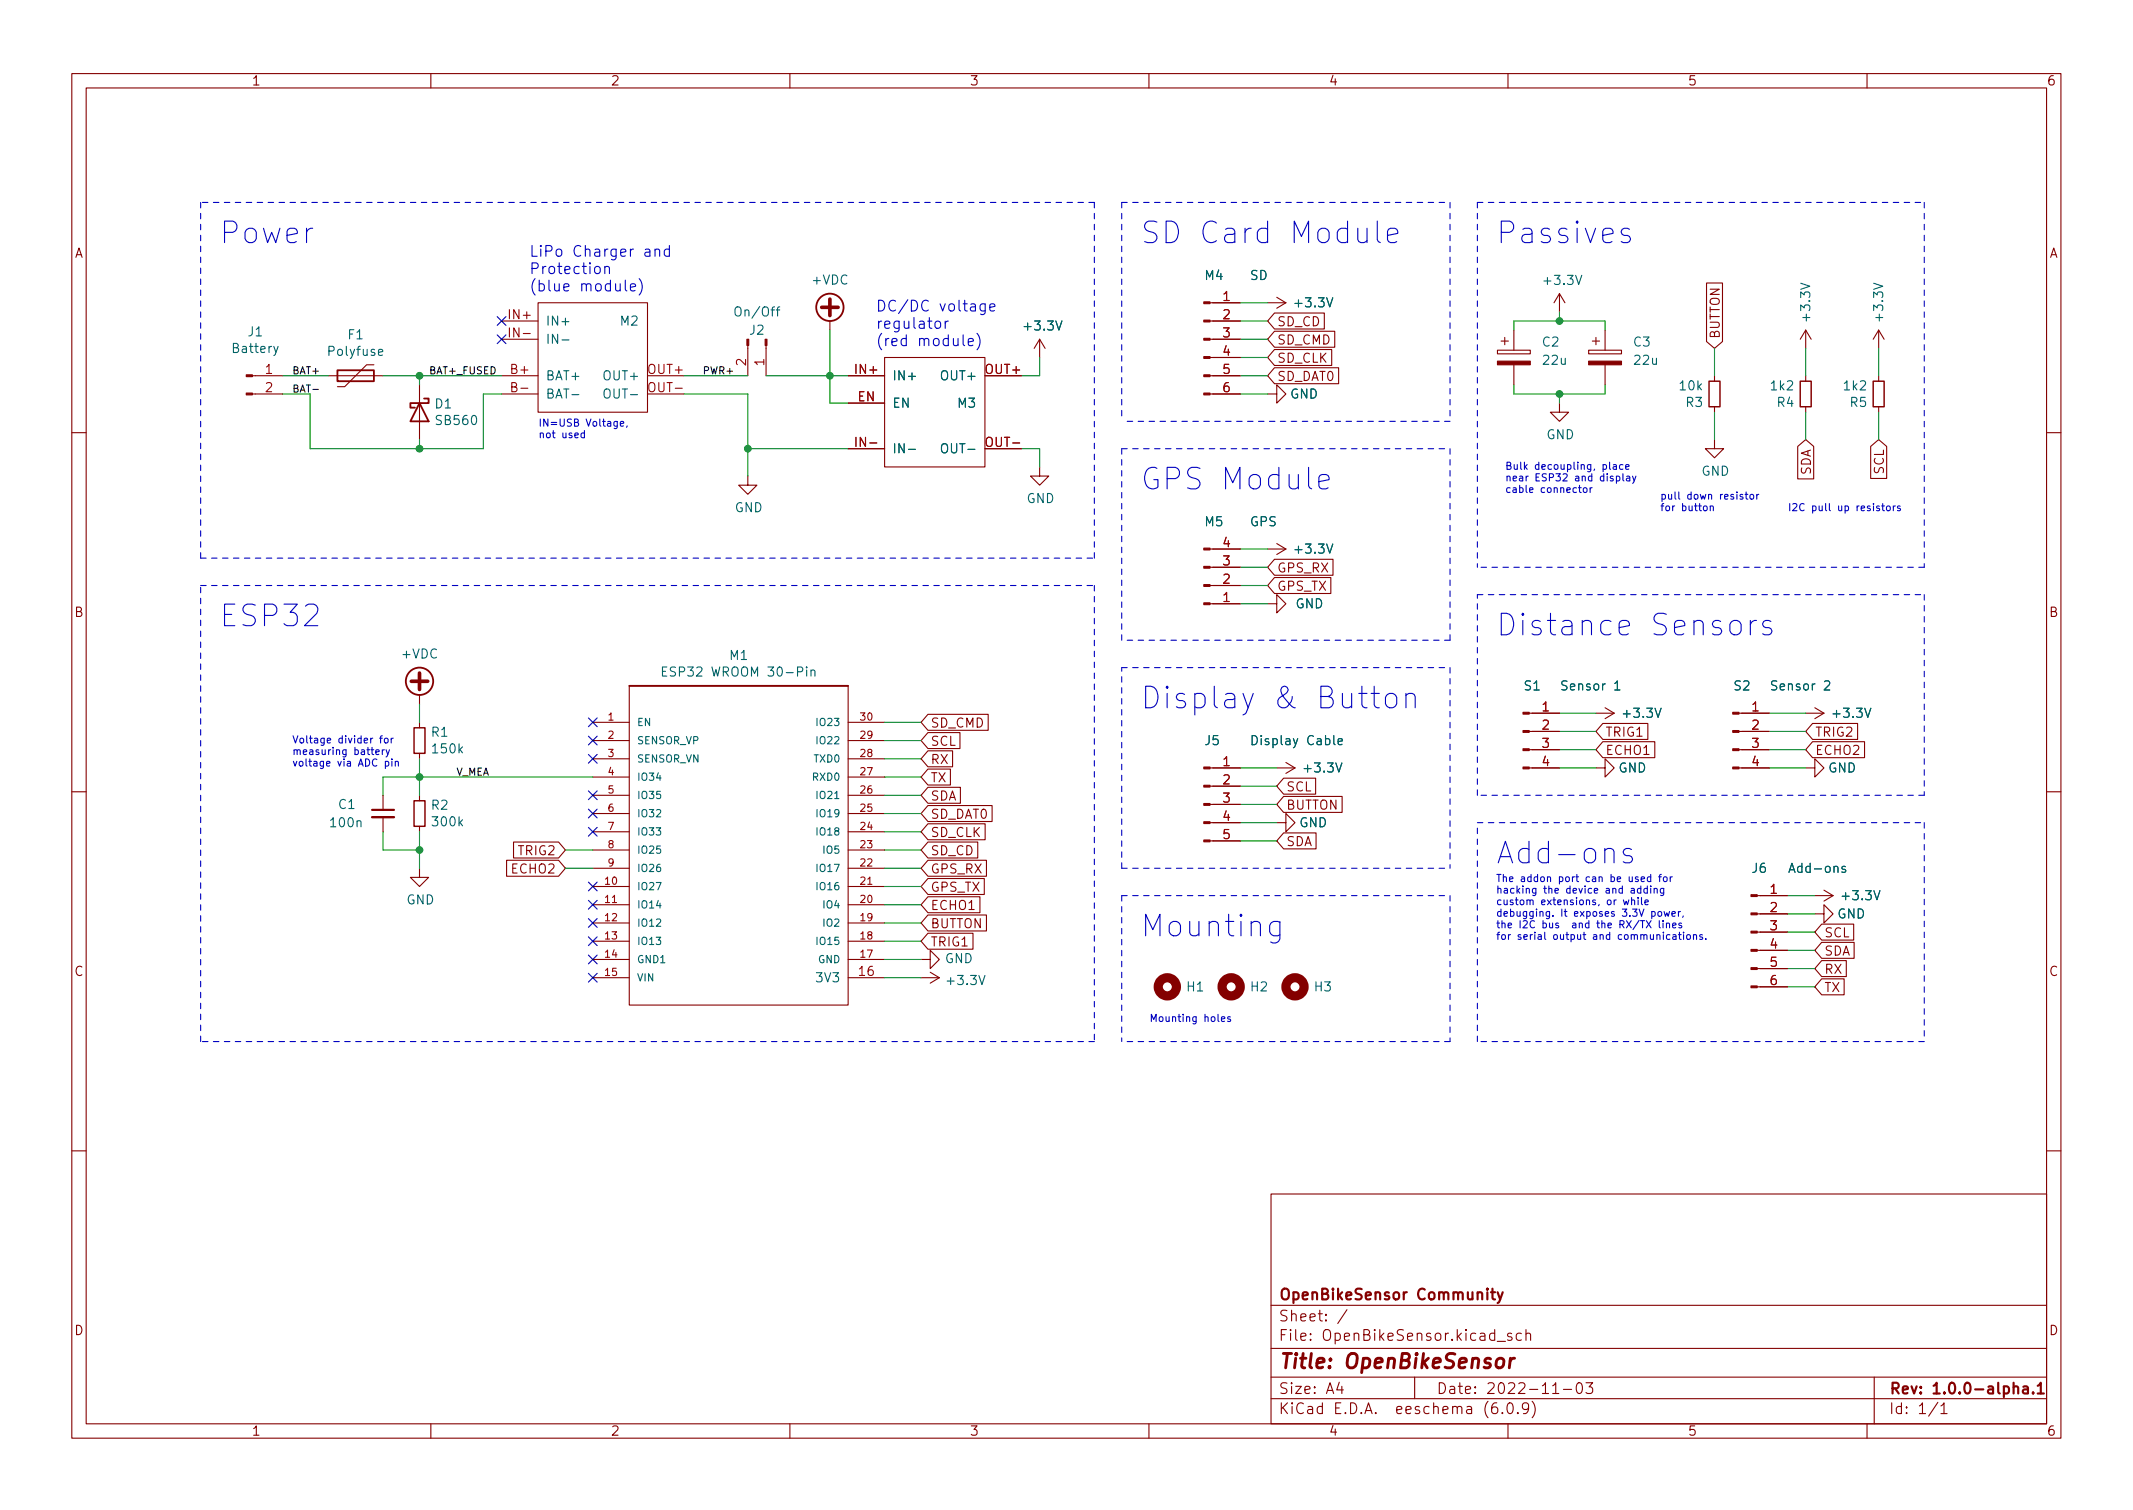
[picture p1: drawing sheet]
<svg xmlns="http://www.w3.org/2000/svg" width="297mm" height="210mm" viewBox="0 0 297 210" stroke-linecap="round" stroke-linejoin="round" font-family="sans-serif">
<g fill="none" stroke="#840000" stroke-width=".15">
<path d="M10 10.2h277v190.1h-277zM12 12.2h273v186.1h-273zM60 10.2v2M110 10.2v2M160 10.2v2M210 10.2v2M260 10.2v2M237.6 39.4h2.3v8.2l-1.1 .9-1.2-.9zM35.2 54.9h4.2M35.2 52.3h4.2M45.7 52.3h7.6M52.1 50.8h-1l-3.1 3h-1"/>
<path d="M58.4 53.6v7.6M69.8 54.9h5.1M69.8 52.3h5.1M69.8 47.2h5.1M69.8 44.7h5.1M74.9 42.2h15.3v15.2h-15.3zM90.2 54.9h5M90.2 52.3h5M104.1 48.1v4.2M106.7 48.1v4.2M115.6 44.7v1.3M118.1 52.3h5.1"/>
<path d="M118.1 56.1h5.1M123.2 49.8h14v15.2h-14zM137.2 52.3h5M144.8 47.2l-.8 1.3M144.8 47.2v2.6M144.8 47.2l.7 1.3M168.5 42.2h4.2M168.5 54.9h4.2M168.5 52.3h4.2M168.5 49.8h4.2M168.5 47.2h4.2M168.5 44.7h4.2"/>
<path d="M176.5 54.9h1.3v-1.3l1.3 1.3-1.3 1.2v-1.2M176.5 42.2h2.6M177.5 46.1h8.4v2.2h-8.4l-1-1.1zM177.5 51.2h8.9v2.2h-8.9l-1-1.1zM177.5 43.6h6.9v2.2h-6.9l-1-1.1zM177.5 48.7h8v2.2h-8l-1-1.1zM177.8 41.4l1.3 .8M179.1 42.2l-1.3 .7M208.5 48.8h4.6v.5h-4.6zM209 47.5h1.1M209.5 47v1M210.8 46v2.8"/>
<path d="M210.8 50.8v2.8M217.2 56.1v1.3h1.2l-1.2 1.3-1.3-1.3h1.3M217.2 40.9l-.8 1.3M217.2 40.9v2.5M217.2 40.9l.7 1.3M221.2 48.8h4.6v.5h-4.6zM221.7 47.5h1.1M222.2 47v1M223.5 46v2.8M223.5 50.8v2.8M238.8 52.3v.8M238.8 56.6v.8"/>
<path d="M251.5 46l-.8 1.2M251.5 46v2.5M251.5 52.3v.8M251.5 56.6v.8M251.5 46l.7 1.2M261.6 46v2.5M261.6 52.3v.8M261.6 56.6v.8M261.6 46l-.7 1.2M261.6 46l.8 1.2M10 60.2h2M104.1 66.3v1.3h1.3l-1.3 1.2-1.2-1.2h1.2"/>
<path d="M118.1 62.5h5.1M137.2 62.5h5M144.8 65v1.3h1.2l-1.2 1.3-1.3-1.3h1.3M168.5 76.4h4.2M168.5 79h4.2M176.5 76.4h2.6M177.5 77.9h8.1v2.2h-8.1l-1-1.1zM177.8 75.7l1.3 .7M179.1 76.4l-1.3 .8M238.8 61.2v1.3h1.2l-1.2 1.2-1.3-1.2h1.3M250.3 62.2l1.2-1 1.1 1v4.5h-2.3zM260.5 62.2l1.1-1 1.1 1v4.4h-2.2z"/>
<path d="M285 60.2h2M58.4 96.8v1.2M87.6 95.5h30.5v44.4h-30.5zM129.2 99.5h8.4v2.2h-8.4l-.9-1.1zM168.5 81.5h4.2M168.5 84.1h4.2M176.5 84.1h1.3v-1.3l1.3 1.3-1.3 1.2v-1.2M177.5 80.4h7.8v2.2h-7.8l-1-1.1zM213 99.3h4.2M222.2 99.3h2.6M223.5 98.5l1.3 .8M224.8 99.3l-1.3 .8"/>
<path d="M242.2 99.3h4.2M251.5 99.3h2.5M252.7 98.5l1.3 .8M254 99.3l-1.3 .8M10 110.2h2M53.3 110.7v2.1M53.3 113.8v2M58.4 100.6v.7M58.4 104.9v.8M58.4 110.7v.8M58.4 115.1v.7M70.5 119.8h7.3l.9 1.1-.9 1.1h-7.3z"/>
<path d="M71.5 117.2h6.3l.9 1.2-.9 1.1h-6.3zM82.5 100.6h5.1M82.5 103.1h5.1M82.5 118.4h5.1M82.5 115.8h5.1M82.5 113.3h5.1M82.5 110.7h5.1M82.5 108.2h5.1M82.5 105.7h5.1M118.1 100.6h5.1M118.1 103.1h5.1M118.1 118.4h5.1"/>
<path d="M118.1 115.8h5.1M118.1 113.3h5.1M118.1 110.7h5.1M118.1 108.2h5.1M118.1 105.7h5.1M129.2 112.2h9v2.2h-9l-.9-1.1zM129.2 102h4.5v2.2h-4.5l-.9-1.1zM129.2 117.2h7v2.3h-7l-.9-1.1zM129.2 109.6h4.5v2.2h-4.5l-.9-1.1zM129.2 119.8h8.2v2.2h-8.2l-.9-1.1zM129.2 107.1h3.2v2.2h-3.2l-.9-1.1zM129.2 104.5h3.5v2.3h-3.5l-.9-1.1z"/>
<path d="M129.2 114.7h8v2.2h-8l-.9-1.1zM168.5 117.1h4.2M168.5 114.5h4.2M168.5 112h4.2M168.5 109.5h4.2M168.5 106.9h4.2M177.8 114.5h1.3v-1.2l1.2 1.2-1.2 1.3v-1.3M177.8 106.9h2.5M178.8 116h4.5v2.2h-4.5l-1-1.1zM178.8 110.9h8.1v2.2h-8.1l-1-1.1zM178.8 108.4h4.4v2.2h-4.4l-1-1.1zM179.1 106.2l1.2 .7"/>
<path d="M180.3 106.9l-1.2 .8M213 106.9h4.2M213 104.4h4.2M213 101.8h4.2M222.2 106.9h1.3v-1.2l1.3 1.2-1.3 1.3v-1.3M223.2 100.7h6.3v2.3h-6.3l-1-1.2zM223.2 103.3h7.2v2.2h-7.2l-1-1.1zM242.2 106.9h4.2M242.2 104.4h4.2M242.2 101.8h4.2M251.5 106.9h1.2v-1.2l1.3 1.2-1.3 1.3v-1.3M252.4 100.7h6.3v2.3h-6.3l-.9-1.2z"/>
<path d="M252.4 103.3h7.3v2.2h-7.3l-.9-1.1zM285 110.2h2M58.4 120.9v1.3h1.3l-1.3 1.2-1.3-1.2h1.3M82.5 123.4h5.1M82.5 126h5.1M82.5 128.5h5.1M82.5 131.1h5.1M82.5 133.6h5.1M82.5 136.1h5.1M82.5 120.9h5.1M118.1 123.4h5.1M118.1 126h5.1"/>
<path d="M118.1 128.5h5.1M118.1 131.1h5.1M118.1 133.6h5.1M118.1 136.1h5.1M118.1 120.9h5.1M128.3 133.6h1.2v-1.3l1.3 1.3-1.3 1.3v-1.3M128.3 136.1h2.5M129.2 124.9h7.3v2.2h-7.3l-.9-1.1zM129.2 122.3h7.9v2.2h-7.9l-.9-1.1zM129.2 129.9h6.3v2.3h-6.3l-.9-1.1zM129.2 127.4h8.2v2.2h-8.2l-.9-1.1zM129.5 135.4l1.3 .7"/>
<path d="M130.8 136.1l-1.3 .8M244.7 137.4h4.2M244.7 134.9h4.2M244.7 132.3h4.2M244.7 129.8h4.2M244.7 127.2h4.2M244.7 124.7h4.2M252.7 127.2h1.3v-1.2l1.3 1.2-1.3 1.3v-1.3M252.7 124.7h2.6M253.7 131.2h4.5v2.2h-4.5l-1-1.1zM253.7 128.7h4.4v2.2h-4.4l-1-1.1zM253.7 133.8h3.4v2.2h-3.4l-1-1.1z"/>
<path d="M253.7 136.3h3.1v2.2h-3.1l-1-1.1zM254 123.9l1.3 .8M255.3 124.7l-1.3 .8M10 160.2h2M177 166.3h108v32h-108zM285 160.2h2M60 198.3v2M110 198.3v2M160 198.3v2M177 194.8h108M177 191.8h108M177 187.8h108"/>
<path d="M177 181.8h108M186.5 192.5l-.4 1h1M186.9 193v1M187.6 182.4l-1.3 1.9M197 191.8v3M208.4 195.3a.59 .59 0 0 0-.7 .7v.5l.2 .3h.4l.2-.1 .1-.5-.2-.2-.4-.1-.3 .3M208.5 186.8h1.1M209.2 196.7l.1 .1h-.1h-.1l.1-.1v.1M210 198.3v2M210.1 195.4a.36 .36 0 0 1 .5 .2 .77 .77 0 0 1-.4 1.2 1 1 0 0 1-.1-1.4zM210.5 185.7l-.4-.1-.2 .2 .1 .3 .5 .1 .1 .1-.1 .3h-.1h-.5M211.4 196.7v.1h-.1l.1-.1v.1"/>
<path d="M211.9 185.7l-.5-.1-.3 .3v.4l.2 .3h.1h.5M212.5 185.8a.37 .37 0 0 1 .6 0v.8M212.5 185.1v1.5M212.9 196l-.3 .3-.5-.1-.1-.2v-.4l.1-.2 .5-.1 .2 .2a.99 .99 0 0 1-.4 1.3h-.3M213.4 195.1a1.72 1.72 0 0 1 0 2.3M216.2 194h.9M217.7 193.5h1.2M219.7 192.6a.36 .36 0 0 1 .6 .2 .77 .77 0 0 1-.4 1.2 1 1 0 0 1-.2-1.4zM220.9 192.5h.9l-.5 .6a.41 .41 0 0 1 .5 .3v.3l-.2 .3h-.5l-.2-.1M260 198.3v2M261 191.8v6.5M269.9 195.3l-1.3 1.9"/>
<path d="M270.3 195.8l.4-.5v1.5M270.3 196.8h.9"/>
</g>
<path d="M51.8 112.8h3.1M207.6 179.9h.6M207.8 179.4v1.3l.1 .2h.3M208.6 179.9l.3 1M209.3 179.9l-.5 1.4-.2 .1M280.4 193.2a.37 .37 0 0 1 .7 0v.8M281.8 193.1l.1-.1 .4 .1 .1 .9M282.4 193.4l-.5 .1a.29 .29 0 0 0-.2 .2 .29 .29 0 0 0 .2 .3h.5M283.1 193.9l.1 .1h-.1v-.1v.1M283.8 193l.4-.5v1.5M283.8 194h.8" fill="none" stroke="#840000" stroke-width=".3"/>
<path d="M208.5 189.3a.52 .52 0 0 1 .5-.2 .52 .52 0 0 1 .4 .4v.6a.55 .55 0 0 1-.6 .4 .55 .55 0 0 1-.5-.4zM210.3 189.1l-.1 1.4M210.9 189.1a.59 .59 0 0 0-.6 .4" fill="none" stroke="#840000" stroke-width=".4"/>
<g fill="#840000" stroke="#840000" stroke-width=".15">
<path d="M243.8 137.3h.9v.2h-.9z"/>
<path d="M243.8 134.7h.9v.3h-.9z"/>
<path d="M243.8 132.2h.9v.3h-.9z"/>
<path d="M243.8 129.7h.9v.2h-.9z"/>
<path d="M243.8 127.1h.9v.3h-.9z"/>
<path d="M243.8 124.6h.9v.2h-.9z"/>
<path d="M167.6 76.3h.9v.3h-.9z"/>
<path d="M167.6 78.9h.9v.2h-.9z"/>
<path d="M167.6 81.4h.9v.3h-.9z"/>
<path d="M167.6 83.9h.9v.3h-.9z"/>
<path d="M167.6 117h.9v.2h-.9z"/>
<path d="M167.6 114.4h.9v.3h-.9z"/>
<path d="M167.6 111.9h.9v.2h-.9z"/>
<path d="M167.6 109.3h.9v.3h-.9z"/>
<path d="M167.6 106.8h.9v.3h-.9z"/>
<path d="M104 47.2h.3v.9h-.3z"/>
<path d="M106.6 47.2h.2v.9h-.2z"/>
<path d="M221.2 50.3h4.6v.5h-4.6z"/>
<path d="M208.5 50.3h4.6v.5h-4.6z"/>
<path d="M241.3 106.8h.9v.3h-.9z"/>
<path d="M241.3 104.3h.9v.2h-.9z"/>
<path d="M241.3 101.7h.9v.3h-.9z"/>
<path d="M241.3 99.2h.9v.2h-.9z"/>
<path d="M212.1 106.8h.9v.3h-.9z"/>
<path d="M212.1 104.3h.9v.2h-.9z"/>
<path d="M212.1 101.7h.9v.3h-.9z"/>
<path d="M212.1 99.2h.9v.2h-.9z"/>
<path d="M34.3 54.7h.9v.3h-.9z"/>
<path d="M34.3 52.2h.9v.2h-.9z"/>
<path d="M167.6 54.7h.9v.3h-.9z"/>
<path d="M167.6 52.2h.9v.2h-.9z"/>
<path d="M167.6 49.7h.9v.2h-.9z"/>
<path d="M167.6 47.1h.9v.3h-.9z"/>
<path d="M167.6 44.6h.9v.2h-.9z"/>
<path d="M167.6 42h.9v.3h-.9z"/>
</g>
<g fill="none" stroke="#006464" stroke-width=".15">
<path d="M38.7 48.2l-.4 1.2-.2 .1M52.7 49.1l.6-.2-.1-.2-.3-.1-.2 .2 .1 .6h.4M78.3 47.3h.9M79.7 54.9h.9M84.2 54.3a.43 .43 0 0 1 .5-.1 .43 .43 0 0 1 .3 .4v.4a.42 .42 0 0 1-.5 .5 .42 .42 0 0 1-.4-.5zM108.1 43.2h.5M108.6 42.7l-.3 .1v.1v1.1M126.5 62.6h1M131.2 62a.43 .43 0 0 1 .5-.2 .43 .43 0 0 1 .3 .4v.4a.42 .42 0 0 1-.5 .5 .42 .42 0 0 1-.4-.5zM92.3 93.5h.4M92.9 92.9h-.6v1.2h.6M112.9 93.4l.2-.1 .3 .1 .1 .7"/>
<path d="M112.9 93.3v.8M224.9 95.2l.3-.4v1.3M224.9 96.1h.7M254.1 94.9l.2-.1h.3l.1 .1 .1 .3-.1 .1-.7 .8h.8M186.3 103.3l.7-.2-.1-.2-.4-.1-.2 .2 .1 .6h.5M257 120.7l-.3-.1-.2 .2 .1 .2 .4 .1v.3h-.5"/>
</g>
<g fill="none" stroke="#840000" stroke-width="1.3">
<circle cx="162.6" cy="137.4" r="1.27"/>
<circle cx="171.4" cy="137.4" r="1.27"/>
<circle cx="180.3" cy="137.4" r="1.27"/>
</g>
<path d="M238 53.1h1.5v3.5h-1.5zM250.7 53.1h1.5v3.5h-1.5zM260.9 53.1h1.5v3.5h-1.5zM57.7 111.5h1.5v3.6h-1.5zM57.7 101.3h1.5v3.6h-1.5z" fill="none" stroke="#840000" stroke-width=".2"/>
<g fill="none" stroke="#840000" stroke-width=".25">
<path d="M47 51.6h5.1v1.5h-5.1zM58.4 56.1l1.3 2.6h-2.6zM59.1 55.5h.6v.6h-2.6v.7h.7M87.6 95.5h30.5"/>
<circle cx="115.6" cy="42.8" r="1.9"/>
<circle cx="58.4" cy="94.9" r="1.9"/>
</g>
<path d="M51.8 113.8h3.1" fill="none" stroke="#840000" stroke-width=".33"/>
<path d="M114.4 42.8h2.3M115.6 41.7v2.2M57.3 94.9h2.3M58.4 93.7v2.3" fill="none" stroke="#840000" stroke-width=".51"/>
<path d="M43.6 54.2h.7" fill="none" stroke="#0f0f0f" stroke-width=".15"/>
<g fill="none" stroke="#0000c2" stroke-width=".15">
<path d="M84.2 37.2a.37 .37 0 0 1 .7 .1v.8M84.2 37.1v1M87.1 39v1.3l.2 .2M89 38.8a1.72 1.72 0 0 1 0 2.3M91.2 34.8a.37 .37 0 0 1 .7 .1v.8M91.2 34.7v1M93.2 34.8l-.4-.1-.3 .3v.4l.1 .2 .2 .1 .4-.1M93.2 34.2v1.5M191.8 30.8v2.6l.1 .2 .3 .2M193.2 32.8l1.4-.3-.1-.6-.3-.1h-.5l-.3 .1-.2 .3v1.2l.2 .2 .3 .2h.5l.3-.2M226.9 31.9l-.3-.1h-.4l-.3 .1-.1 .3 .1 .4 1 .3 .2 .3-.2 .4-.3 .2h-.5l-.3-.2M81.4 60v1"/>
<path d="M86 58.7v.8l-.2 .2-.3-.1M86 58.7h-.3l-.2 .2 .1 .4h.4M86.4 59l.5-.1-.1-.2h-.3l-.1 .1v.5h.4M87.3 59.3l-.1 .2M87.8 40l.7-.1-.1-.3-.4-.1-.2 .2 .1 .7 .1 .1 .4-.1M130.3 44.9a.41 .41 0 0 1 .4-.2 .41 .41 0 0 1 .3 .3v.4a.41 .41 0 0 1-.4 .3 .41 .41 0 0 1-.4-.3zM131.6 44.7v1M132.1 44.7l-.3 .1-.2 .2M134.1 46.6v1.3l.2 .2M134.8 47.6l.8-.1-.1-.3-.4-.1-.3 .2 .1 .8h.2h.4M136.1 46.4a1.72 1.72 0 0 1 0 2.3M137.2 42.3v1.2a.41 .41 0 0 1-.6 .2"/>
<path d="M137.2 42.4l-.4-.1-.3 .3v.4l.1 .2 .2 .1 .4-.1M137.8 42.8l.8-.1-.1-.3-.4-.1-.3 .2 .1 .7 .2 .1 .4-.1M81.4 60.3h-.3l-.2 .2 .1 .4h.4M183.7 67.1l1.4-.3-.2-.6-.2-.1h-.6l-.3 .1-.1 .3v1.1l.1 .3 .3 .2h.6l.2-.2M219.8 67.9h.4M220 67.6v.8l.2 .2M220.6 68l.2-.1 .2 .2v.3l-.2 .2-.2-.1-.1-.1zM221.4 67.9v.7M221.7 67.9l-.3 .2M224.1 64.4v.8l.2 .2M224.7 64.7h.4v.7M225.1 64.9l-.3 .1-.2 .1 .2 .3 .3-.1"/>
<path d="M225.1 66.3h.3l.2 .2-.1 .4h-.4M225.1 66.3v1M226 64.7h-.3l-.2 .2 .1 .4h.4M226 66v.8l.1 .2M226.4 65l.5-.1-.1-.2h-.3l-.1 .1v.5h.4M226.5 66.3h.4l.1 .7M227 66.5l-.4 .1-.1 .1 .1 .3 .4-.1M227.3 66.3l.3 .7M227.8 66.3l-.3 .9-.2 .1M237.3 70.5l.1-.1 .3 .1v.4l-.1 .2h-.2l-.1-.1zM238.2 70.5l.1-.1 .2 .1 .1 .6M238.2 70.4v.7"/>
<path d="M242.7 68.9l-.2-.1-.2 .2 .1 .1 .3 .1v.3h-.4M243 68.8h.4M243.2 68.5v.9l.2 .1M243.7 68.9l.2-.1 .3 .1v.4l-.1 .2h-.2l-.2-.1zM244.6 68.8v.7M244.9 68.8l-.3 .2M261.7 70.5l-.2-.1-.2 .2 .1 .1 .3 .1v.3h-.4M262 70.4h.4M262.2 70.1v.9l.2 .1M262.8 70.5l.1-.1 .3 .1v.4l-.1 .2h-.2l-.1-.1zM263.7 70.4v.7M263.9 70.4l-.2 .2"/>
<path d="M264.6 70.5l-.2-.1-.2 .2 .1 .1 .3 .1v.3h-.4M190.9 96.6h1.2M191.4 95.6v2.5l.1 .3 .6 .2M193.2 96.7a.81 .81 0 0 1 1.3 .4v.9a.81 .81 0 0 1-.8 .6 .81 .81 0 0 1-.8-.6v-.9zM195.8 96.8a.74 .74 0 0 1 1.3 .2v1.6M195.8 96.6v2M241.2 86.5a.81 .81 0 0 1 1.3 .5v.8a.81 .81 0 0 1-.8 .6 .81 .81 0 0 1-.8-.6v-.8zM243.8 86.4v2M244.6 86.4a.77 .77 0 0 0-.8 .6M246.6 86.5l-.3-.1h-.4l-.3 .1-.1 .3 .1 .4 1 .3 .1 .3-.1 .4-.3 .2h-.6l-.2-.2M52.3 104.7l.5-.1v-.2h-.3l-.2 .1 .1 .5h.4M52.9 102.8h.3"/>
<path d="M53.2 102.5l-.2 .1v.9M53.2 104.4v.7M53.5 104.4l-.3 .2M53.6 102.9l.1-.1 .3 .1v.4v.1l-.3 .1-.1-.1zM53.7 106.1l.3-.1 .1 .2-.1 .4h-.3M53.7 106v1M53.8 104.4l.2 .7M54.2 104.4l-.3 .9-.1 .1M54.5 102.8v.7M54.6 105.7v.1M54.6 106v.7M54.8 102.8l-.3 .2"/>
<path d="M55 106.1l.2-.1 .2 .1 .1 .6M55 106v.7M227.2 118.3l-.3-.2h-.4l-.3 .2-.1 .3 .1 .4 1 .3 .1 .3-.1 .4-.3 .1h-.6l-.2-.1M178.2 128.3v2.4a.81 .81 0 0 1-1.2 .5M178.2 128.4l-.2-.1h-.6l-.4 .3-.2 .3v.8l.3 .5 .3 .1h.6l.2-.1M226.1 125.3l.2 .7 .2-.5 .1 .5 .2-.7M227.2 123.7h.3l.1 .7M227.2 125.4l.2-.1 .2 .1v.6M227.2 125v1M227.6 123.9l-.3 .1-.2 .1 .2 .3 .3-.1M228.1 125v.1M228.1 125.3v.7"/>
<path d="M228.5 123.7h-.3l-.2 .2 .1 .4h.4M228.5 123.4v1M228.5 122.4l.5-.1v-.2h-.3l-.2 .1 .1 .5h.4M228.6 125v.8l.1 .2M229.1 125.6l.4-.1v-.1l-.3-.1-.1 .2v.4h.4M229.3 128.2l.6 1M229.4 123.7h-.3l-.2 .2 .1 .4h.4M229.4 123.4v1M229.9 122.1h-.3l-.2 .2 .1 .4h.4M229.9 123.4v.1M229.9 121.8v1M229.9 123.7v.7"/>
<path d="M229.9 128.2l-.6 1M230 127l.3-.1 .2 .2-.1 .4h-.4M230.4 123.8l.1-.1h.2l.1 .7M230.4 123.7v.7M230.9 127l.2-.1 .3 .1v.4l-.1 .1-.2 .1-.2-.1zM231 122.1h.4M231.1 128.2v.9l.1 .1M231.4 121.8l-.3 .1v.9M231.6 128.2v.1M231.6 128.5v.7M231.7 122.2l.1-.1 .3 .1 .1 .4-.1 .1-.3 .1-.1-.1zM231.7 123.7v.8l-.2 .2h-.2"/>
<path d="M231.7 123.7h-.3l-.2 .2 .1 .4h.4M231.7 126.9l.2 .7 .2-.5 .2 .5 .2-.7M232.1 128.6l.1-.1 .3 .1v.6M232.1 128.5v.7M232.5 130.2l-.2-.1-.2 .2 .1 .5h.3M232.6 122.1v.7M232.8 127.3l.5-.1v-.2l-.3-.1-.2 .2 .1 .4h.4M232.9 122.1l-.3 .2M232.9 128.9l.5-.1v-.2l-.3-.1-.2 .2 .1 .4h.4M233 130.2h.4v.6M233.4 130.4h-.3l-.2 .2 .2 .2h.3M233.7 126.9v.7"/>
<path d="M233.7 130.1h.4M233.9 129.8v.9l.2 .1M234 126.9l-.3 .2M234.2 128.6l-.3-.1-.1 .2v.1l.4 .1v.2h-.4M234.4 127.5l-.1 .2M234.5 129.8v.1M234.5 130.1v.7M235 130.2l.2-.1 .2 .2v.3l-.2 .2h-.2l-.1-.2zM235.8 130.2l.2-.1 .2 .1 .1 .6M235.8 130.1v.7M237.1 130.2l-.3-.1-.1 .2v.1l.4 .1v.3h-.4M237.5 130.7v.1"/>
<path d="M170.1 141.9l.5-.1-.1-.2h-.3l-.1 .1v.5h.4M171.3 141.6h-.2l-.1 .1v.2h.3v.3h-.3"/>
</g>
<g fill="none" stroke="#0000c2" stroke-width=".15" stroke-dasharray=".8 .8">
<path d="M27.9 28.2v49.5M152.4 28.2h-124.5M156.2 28.2v30.5M156.2 28.2h45.7M201.9 28.2v30.5M205.7 28.2v50.8M205.7 28.2h62.3M268 28.2v50.8M201.9 58.7h-45.7M27.9 77.7h124.5M152.4 77.7v-49.5M156.2 62.5h45.7"/>
<path d="M201.9 62.5v26.6M268 79h-62.3M27.9 81.5h124.5M152.4 81.5v63.5M156.2 93h45.7M156.2 89.1v-26.6M201.9 89.1h-45.7M201.9 93v27.9M205.7 82.8h62.3M268 82.8v27.9M205.7 114.5h62.3M205.7 110.7v-27.9"/>
<path d="M268 114.5v30.5M268 110.7h-62.3M156.2 120.9h45.7M156.2 124.7h45.7M156.2 124.7v20.3M156.2 120.9v-27.9M201.9 124.7v20.3M27.9 145v-63.5M152.4 145h-124.5M201.9 145h-45.7M205.7 145v-30.5M268 145h-62.3"/>
</g>
<g fill="none" stroke="#009600" stroke-width=".15">
<path d="M39.4 54.9h3.8v7.6h24.1v-7.6h2.5M39.4 52.3h6.3M53.3 52.3h16.5M58.4 52.3v1.3M95.2 54.9h8.9v11.4M95.2 52.3h8.9M106.7 52.3h11.4M115.6 46v10.1h2.5M144.8 49.8v2.5h-2.6M172.7 54.9h3.8M172.7 52.3h3.8M172.7 44.7h3.8"/>
<path d="M172.7 47.2h3.8M172.7 42.2h3.8M172.7 49.8h3.8M210.8 53.6v1.3h12.7v-1.3M210.8 46v-1.3h12.7v1.3M217.2 43.4v1.3M217.2 54.9v1.2M238.8 48.5v3.8M238.8 57.4v3.8M251.5 48.5v3.8M251.5 57.4v3.8M261.6 48.5v3.8"/>
<path d="M261.6 57.4v3.8M58.4 61.2v1.3M104.1 62.5h14M142.2 62.5h2.6v2.5M172.7 79h3.8M172.7 76.4h3.8M58.4 98v2.6M172.7 84.1h3.8M172.7 81.5h3.8M217.2 99.3h5M246.4 99.3h5.1M53.3 115.8v2.6h5.1"/>
<path d="M58.4 105.7v5M58.4 115.8v5.1M78.7 118.4h3.8M82.5 108.2h-29.2v2.5M123.2 100.6h5.1M123.2 108.2h5.1M123.2 118.4h5.1M123.2 105.7h5.1M123.2 103.1h5.1M123.2 110.7h5.1M123.2 115.8h5.1M123.2 113.3h5.1"/>
<path d="M172.7 106.9h5.1M172.7 117.1h5.1M172.7 109.5h5.1M172.7 112h5.1M172.7 114.5h5.1M217.2 106.9h5M217.2 104.4h5M217.2 101.8h5M246.4 106.9h5.1M246.4 104.4h5.1M246.4 101.8h5.1M78.7 120.9h3.8"/>
<path d="M123.2 133.6h5.1M123.2 128.5h5.1M123.2 136.1h5.1M123.2 131.1h5.1M123.2 126h5.1M123.2 123.4h5.1M123.2 120.9h5.1M248.9 137.4h3.8M248.9 124.7h3.8M248.9 134.9h3.8M248.9 129.8h3.8M248.9 127.2h3.8"/>
<path d="M248.9 132.3h3.8"/>
</g>
<g fill="none" stroke="#000084" stroke-width=".15">
<path d="M69.2 44.1l1.3 1.2M69.2 46.6l1.3 1.2M70.5 44.1l-1.3 1.2M70.5 46.6l-1.3 1.2M81.9 100l1.3 1.2M83.2 100l-1.3 1.2M81.9 102.5l1.3 1.2M81.9 110.1l1.3 1.2M81.9 105l1.3 1.3M81.9 112.7l1.3 1.2M81.9 115.2l1.3 1.2M83.2 102.5l-1.3 1.2"/>
<path d="M83.2 110.1l-1.3 1.2M83.2 105l-1.3 1.3M83.2 112.7l-1.3 1.2M83.2 115.2l-1.3 1.2M81.9 133l1.3 1.2M81.9 125.4l1.3 1.2M81.9 127.9l1.3 1.2M81.9 135.5l1.3 1.2M81.9 130.4l1.3 1.3M81.9 122.8l1.3 1.2M83.2 133l-1.3 1.2M83.2 125.4l-1.3 1.2"/>
<path d="M83.2 127.9l-1.3 1.2M83.2 135.5l-1.3 1.2M83.2 130.4l-1.3 1.3M83.2 122.8l-1.3 1.2"/>
</g>
<g fill="#009600" stroke="#009600" stroke-width=".15">
<circle cx="58.4" cy="108.2" r=".46"/>
<circle cx="58.4" cy="118.4" r=".46"/>
<circle cx="58.4" cy="52.3" r=".46"/>
<circle cx="58.4" cy="62.5" r=".46"/>
<circle cx="217.2" cy="44.7" r=".46"/>
<circle cx="217.2" cy="54.9" r=".46"/>
<circle cx="104.1" cy="62.5" r=".46"/>
<circle cx="115.6" cy="52.3" r=".46"/>
</g>
<g font-size="4.2" fill="#0000c2">
<text x="30.5" y="33.9">Power</text>
<text x="158.7" y="33.9">SD Card Module</text>
<text x="208.3" y="33.9">Passives</text>
<text x="158.7" y="68.2">GPS Module</text>
<text x="30.5" y="87.3">ESP32</text>
<text x="208.3" y="88.5">Distance Sensors</text>
<text x="158.7" y="98.7">Display &amp; Button</text>
<text x="208.3" y="120.3">Add-ons</text>
<text x="158.7" y="130.4">Mounting</text>
</g>
<text font-size="2.8" fill="#840000" x="178" y="190.6">Title: OpenBikeSensor</text>
<g font-size="2.1" fill="#0000c2">
<text x="73.7" y="35.8">LiPo Charger and</text>
<text x="73.7" y="38.2">Protection</text>
<text x="73.7" y="40.6">(blue module)</text>
<text x="121.9" y="43.4">DC/DC voltage</text>
<text x="121.9" y="45.8">regulator</text>
<text x="121.9" y="48.2">(red module)</text>
</g>
<g font-size="2.1" fill="#840000">
<text x="178" y="184">Sheet: /</text>
<text x="178" y="181">OpenBikeSensor Community</text>
<text x="178" y="186.7">File: OpenBikeSensor.kicad_sch</text>
<text x="178" y="196.9">KiCad E.D.A. eeschema (6.0.9)</text>
<text x="178" y="194.1">Size: A4</text>
<text x="200" y="194.1">Date: 2022-11-03</text>
<text x="263" y="194.1">Rev: 1.0.0-alpha.1</text>
<text x="263" y="196.9">Id: 1/1</text>
</g>
<g font-size="1.8" fill="#840000">
<text x="35" y="11.9">1</text>
<text x="85" y="11.9">2</text>
<text x="135" y="11.9">3</text>
<text x="185" y="11.9">4</text>
<text x="235" y="11.9">5</text>
<text x="285" y="11.9">6</text>
<text x="10.3" y="35.9">A</text>
<text x="285.3" y="35.9">A</text>
<text x="177.8" y="48">SD_CMD</text>
<text x="177.8" y="45.4">SD_CD</text>
<text x="239.5" y="47.2" transform="rotate(-90 239.5 47.2)">BUTTON</text>
<text x="177.8" y="53">SD_DAT0</text>
<text x="177.8" y="50.5">SD_CLK</text>
<text x="252.2" y="66.2" transform="rotate(-90 252.2 66.2)">SDA</text>
<text x="262.3" y="66" transform="rotate(-90 262.3 66)">SCL</text>
<text x="177.8" y="82.3">GPS_TX</text>
<text x="177.8" y="79.7">GPS_RX</text>
<text x="10.3" y="85.9">B</text>
<text x="285.3" y="85.9">B</text>
<text x="129.5" y="101.3">SD_CMD</text>
<text x="129.5" y="103.8">SCL</text>
<text x="129.5" y="106.4">RX</text>
<text x="223.5" y="102.6">TRIG1</text>
<text x="223.5" y="105.1">ECHO1</text>
<text x="252.7" y="102.6">TRIG2</text>
<text x="252.7" y="105.1">ECHO2</text>
<text x="129.5" y="111.5">SDA</text>
<text x="129.5" y="108.9">TX</text>
<text x="179.1" y="112.7">BUTTON</text>
<text x="179.1" y="110.2">SCL</text>
<text x="72.3" y="119.1">TRIG2</text>
<text x="129.5" y="114">SD_DAT0</text>
<text x="129.5" y="119.1">SD_CD</text>
<text x="129.5" y="116.5">SD_CLK</text>
<text x="179.1" y="117.8">SDA</text>
<text x="71.4" y="121.6">ECHO2</text>
<text x="129.5" y="121.6">GPS_RX</text>
<text x="129.5" y="124.2">GPS_TX</text>
<text x="129.5" y="126.7">ECHO1</text>
<text x="129.5" y="131.8">TRIG1</text>
<text x="129.5" y="129.2">BUTTON</text>
<text x="254" y="130.5">SCL</text>
<text x="10.3" y="135.9">C</text>
<text x="254" y="133.1">SDA</text>
<text x="254" y="135.6">RX</text>
<text x="285.3" y="135.9">C</text>
<text x="254" y="138.1">TX</text>
<text x="10.3" y="185.9">D</text>
<text x="285.3" y="185.9">D</text>
<text x="35" y="199.9">1</text>
<text x="85" y="199.9">2</text>
<text x="135" y="199.9">3</text>
<text x="185" y="199.9">4</text>
<text x="235" y="199.9">5</text>
<text x="285" y="199.9">6</text>
</g>
<g font-size="1.8" fill="#006464">
<text x="113.2" y="39.6">+VDC</text>
<text x="167.8" y="39">M4</text>
<text x="174.1" y="39">SD</text>
<text x="215.2" y="39.7">+3.3V</text>
<text x="34.6" y="46.8">J1</text>
<text x="48.5" y="47.2">F1</text>
<text x="75.9" y="45.3">IN+</text>
<text x="75.9" y="47.9">IN-</text>
<text x="86.4" y="45.3">M2</text>
<text x="102.7" y="44.1">On/Off</text>
<text x="104.4" y="46.6">J2</text>
<text x="142.8" y="46">+3.3V</text>
<text x="180.5" y="42.8">+3.3V</text>
<text x="252.1" y="44.5" transform="rotate(-90 252.1 44.5)">+3.3V</text>
<text x="262.3" y="44.5" transform="rotate(-90 262.3 44.5)">+3.3V</text>
<text x="32.5" y="49.1">Battery</text>
<text x="45.8" y="49.5">Polyfuse</text>
<text x="75.9" y="53">BAT+</text>
<text x="84.4" y="53">OUT+</text>
<text x="124.2" y="53">IN+</text>
<text x="131.4" y="53">OUT+</text>
<text x="214.8" y="48.3">C2</text>
<text x="215" y="50.8">22u</text>
<text x="227.5" y="48.3">C3</text>
<text x="227.7" y="50.8">22u</text>
<text x="60.6" y="56.9">D1</text>
<text x="60.9" y="59.2">SB560</text>
<text x="75.9" y="55.5">BAT-</text>
<text x="84.8" y="55.5">OUT-</text>
<text x="124.2" y="56.8">EN</text>
<text x="133.4" y="56.8">M3</text>
<text x="179.6" y="55.5">GND</text>
<text x="234" y="54.4">10k</text>
<text x="234.8" y="56.7">R3</text>
<text x="246.7" y="54.4">1k2</text>
<text x="247.5" y="56.7">R4</text>
<text x="256.8" y="54.4">1k2</text>
<text x="257.7" y="56.7">R5</text>
<text x="124.2" y="63.1">IN-</text>
<text x="131.8" y="63.1">OUT-</text>
<text x="215.3" y="61.2">GND</text>
<text x="102.3" y="71.3">GND</text>
<text x="142.9" y="70">GND</text>
<text x="236.9" y="66.2">GND</text>
<text x="167.8" y="73.3">M5</text>
<text x="174.1" y="73.3">GPS</text>
<text x="180.5" y="77.1">+3.3V</text>
<text x="180.4" y="84.7">GND</text>
<text x="56" y="91.7">+VDC</text>
<text x="93.4" y="94.2">ESP32 WROOM 30-Pin</text>
<text x="101.6" y="91.9">M1</text>
<text x="212.3" y="96.1">S1</text>
<text x="217.8" y="96.1">Sensor 1</text>
<text x="226.3" y="99.9">+3.3V</text>
<text x="241.5" y="96.1">S2</text>
<text x="247" y="96.1">Sensor 2</text>
<text x="255.5" y="99.9">+3.3V</text>
<text x="60.1" y="102.6">R1</text>
<text x="60.4" y="104.9">150k</text>
<text x="167.8" y="103.8">J5</text>
<text x="174.8" y="103.8">Display Cable</text>
<text x="181.8" y="107.6">+3.3V</text>
<text x="225.4" y="107.6">GND</text>
<text x="254.6" y="107.6">GND</text>
<text x="47.2" y="112.6">C1</text>
<text x="60.1" y="112.7">R2</text>
<text x="46.2" y="115.2">100n</text>
<text x="60.4" y="115.1">300k</text>
<text x="180.9" y="115.2">GND</text>
<text x="56.6" y="125.9">GND</text>
<text x="244" y="121.5">J6</text>
<text x="249.6" y="121.5">Add-ons</text>
<text x="256.7" y="125.3">+3.3V</text>
<text x="255.8" y="127.9">GND</text>
<text x="113.9" y="136.8">3V3</text>
<text x="131.6" y="134.1">GND</text>
<text x="132.1" y="137.2">+3.3V</text>
<text x="165.3" y="138">H1</text>
<text x="174.2" y="138">H2</text>
<text x="183.1" y="138">H3</text>
</g>
<g font-size="1.8" fill="#a90000">
<text x="170.3" y="41.9">1</text>
<text x="71" y="44.4">IN+</text>
<text x="71.2" y="47">IN-</text>
<text x="170.3" y="44.4">2</text>
<text x="170.3" y="47">3</text>
<text x="37" y="52.1">1</text>
<text x="71.2" y="52.1">B+</text>
<text x="90.3" y="52.1">OUT+</text>
<text x="103.9" y="50.9" transform="rotate(-90 103.9 50.9)">2</text>
<text x="106.4" y="50.9" transform="rotate(-90 106.4 50.9)">1</text>
<text x="119.2" y="52.1">IN+</text>
<text x="137.3" y="52.1">OUT+</text>
<text x="170.3" y="49.5">4</text>
<text x="170.3" y="52.1">5</text>
<text x="37" y="54.6">2</text>
<text x="71.5" y="54.6">B-</text>
<text x="90.5" y="54.6">OUT-</text>
<text x="119.4" y="55.9">EN</text>
<text x="170.3" y="54.6">6</text>
<text x="119.5" y="62.2">IN-</text>
<text x="137.5" y="62.2">OUT-</text>
<text x="170.3" y="76.2">4</text>
<text x="170.3" y="83.8">1</text>
<text x="170.3" y="81.3">2</text>
<text x="170.3" y="78.7">3</text>
<text x="214.8" y="99.1">1</text>
<text x="214.8" y="101.6">2</text>
<text x="244" y="99.1">1</text>
<text x="244" y="101.6">2</text>
<text x="170.3" y="106.7">1</text>
<text x="214.8" y="104.1">3</text>
<text x="214.8" y="106.7">4</text>
<text x="244" y="104.1">3</text>
<text x="244" y="106.7">4</text>
<text x="170.3" y="109.2">2</text>
<text x="170.3" y="111.8">3</text>
<text x="170.3" y="114.3">4</text>
<text x="170.3" y="116.8">5</text>
<text x="246.5" y="124.5">1</text>
<text x="246.5" y="127">2</text>
<text x="246.5" y="129.5">3</text>
<text x="119.7" y="135.9">16</text>
<text x="246.5" y="132.1">4</text>
<text x="246.5" y="134.6">5</text>
<text x="246.5" y="137.2">6</text>
</g>
<g font-size="1.4" fill="#0f0f0f">
<text x="40.6" y="52.1">BAT+</text>
<text x="59.7" y="52.1">BAT+_FUSED</text>
<text x="97.8" y="52.1">PWR+</text>
<text x="40.6" y="54.7">BAT-</text>
<text x="63.5" y="108">V_MEA</text>
</g>
<g font-size="1.4" fill="#0000c2">
<text x="74.9" y="59.4">IN=USB Voltage,</text>
<text x="74.9" y="61">not used</text>
<text x="209.5" y="65.4">Bulk decoupling, place</text>
<text x="209.5" y="67">near ESP32 and display</text>
<text x="209.5" y="68.6">cable connector</text>
<text x="231.1" y="69.6">pull down resistor</text>
<text x="231.1" y="71.2">for button</text>
<text x="248.9" y="71.2">I2C pull up resistors</text>
<text x="40.6" y="103.5">Voltage divider for</text>
<text x="40.6" y="105.1">measuring battery</text>
<text x="40.6" y="106.7">voltage via ADC pin</text>
<text x="208.3" y="122.8">The addon port can be used for</text>
<text x="208.3" y="124.4">hacking the device and adding</text>
<text x="208.3" y="126">custom extensions, or while</text>
<text x="208.3" y="127.6">debugging. It exposes 3.3V power,</text>
<text x="208.3" y="129.2">the I2C bus and the RX/TX lines</text>
<text x="208.3" y="130.9">for serial output and communications.</text>
<text x="160" y="142.3">Mounting holes</text>
</g>
<g font-size="1.4" fill="#a90000">
<text x="84.7" y="100.3">1</text>
<text x="119.9" y="100.3">30</text>
<text x="84.7" y="102.9">2</text>
<text x="84.7" y="105.4">3</text>
<text x="84.7" y="107.9">4</text>
<text x="119.9" y="107.9">27</text>
<text x="119.9" y="105.4">28</text>
<text x="119.9" y="102.9">29</text>
<text x="84.7" y="110.5">5</text>
<text x="84.7" y="113">6</text>
<text x="119.9" y="113">25</text>
<text x="119.9" y="110.5">26</text>
<text x="84.7" y="115.6">7</text>
<text x="84.7" y="118.1">8</text>
<text x="119.9" y="118.1">23</text>
<text x="119.9" y="115.6">24</text>
<text x="84.3" y="123.2">10</text>
<text x="84.3" y="125.7">11</text>
<text x="84.7" y="120.6">9</text>
<text x="119.9" y="125.7">20</text>
<text x="119.9" y="123.2">21</text>
<text x="119.9" y="120.6">22</text>
<text x="84.3" y="128.3">12</text>
<text x="84.3" y="130.8">13</text>
<text x="119.9" y="130.8">18</text>
<text x="119.9" y="128.3">19</text>
<text x="84.3" y="133.3">14</text>
<text x="84.3" y="135.9">15</text>
<text x="119.9" y="133.3">17</text>
</g>
<g font-size="1.4" fill="#006464">
<text x="88.6" y="101.1">EN</text>
<text x="114" y="101.1">IO23</text>
<text x="88.6" y="103.6">SENSOR_VP</text>
<text x="88.6" y="106.2">SENSOR_VN</text>
<text x="113.5" y="106.2">TXD0</text>
<text x="114" y="103.6">IO22</text>
<text x="88.6" y="108.7">IO34</text>
<text x="88.6" y="111.2">IO35</text>
<text x="88.6" y="113.8">IO32</text>
<text x="113.3" y="108.7">RXD0</text>
<text x="114" y="113.8">IO19</text>
<text x="114" y="111.2">IO21</text>
<text x="88.6" y="116.3">IO33</text>
<text x="88.6" y="118.9">IO25</text>
<text x="114" y="116.3">IO18</text>
<text x="114.8" y="118.9">IO5</text>
<text x="88.6" y="123.9">IO27</text>
<text x="88.6" y="121.4">IO26</text>
<text x="114" y="123.9">IO16</text>
<text x="114" y="121.4">IO17</text>
<text x="88.6" y="126.5">IO14</text>
<text x="88.6" y="129">IO12</text>
<text x="88.6" y="131.6">IO13</text>
<text x="114" y="131.6">IO15</text>
<text x="114.8" y="129">IO2</text>
<text x="114.8" y="126.5">IO4</text>
<text x="88.6" y="134.1">GND1</text>
<text x="88.6" y="136.6">VIN</text>
<text x="113.9" y="134.1">GND</text>
</g>
</svg>
